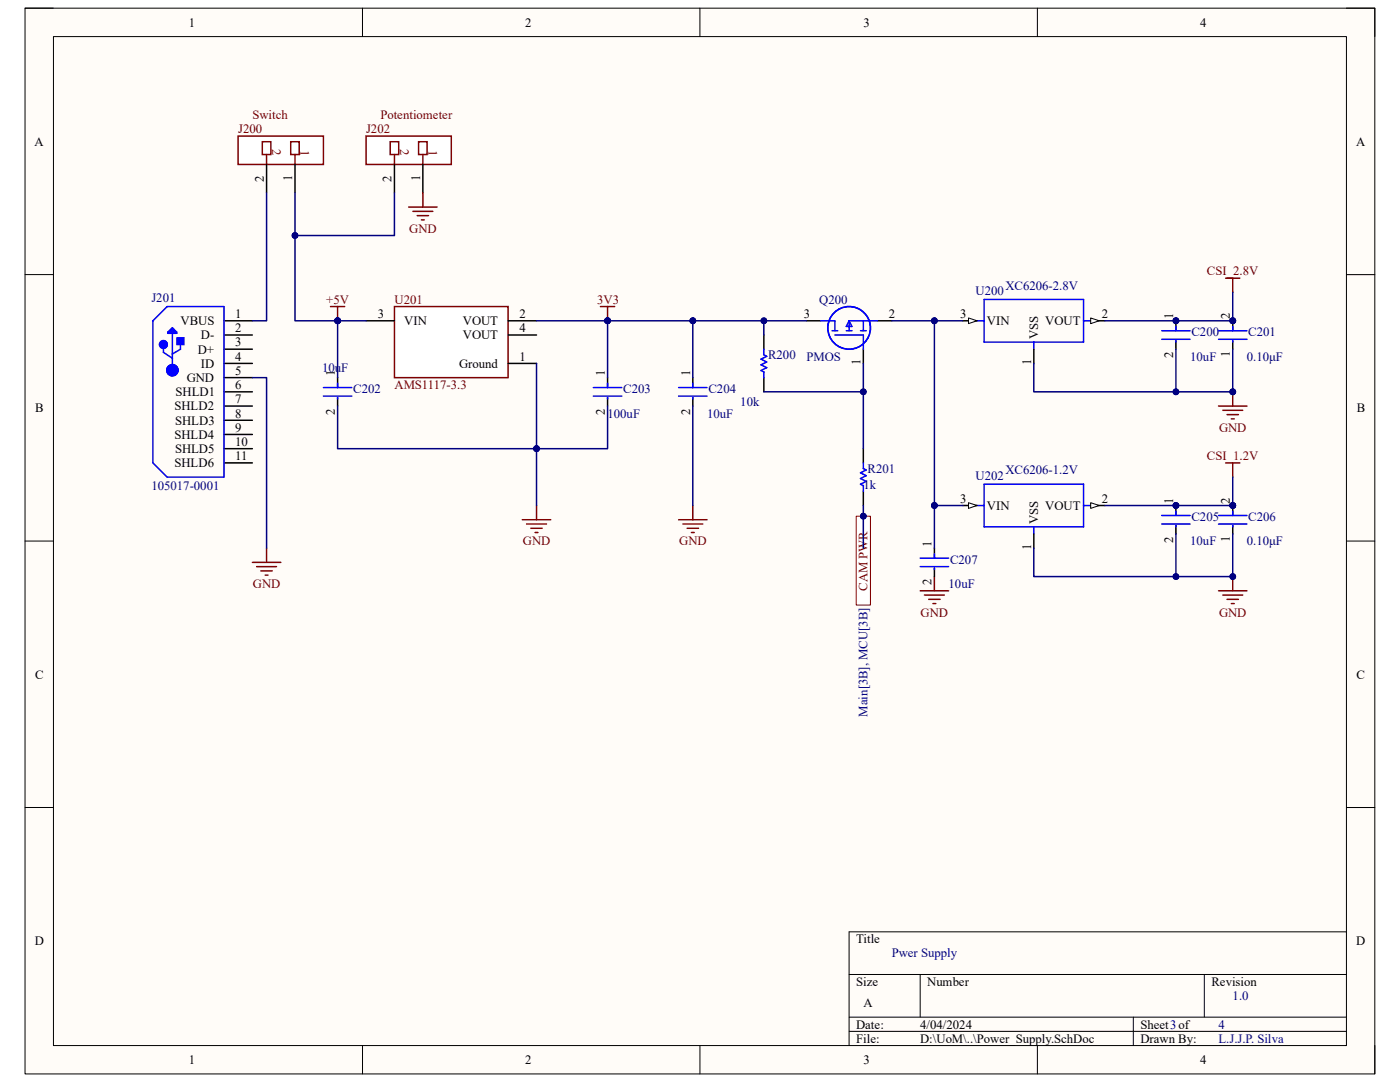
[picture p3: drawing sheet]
<svg xmlns="http://www.w3.org/2000/svg" width="279mm" height="216mm" viewBox="0 0 279 216" stroke-linecap="round" stroke-linejoin="round" font-family="sans-serif">
<path d="M5 1.6h269.4v212.7h-269.4z" fill-rule="evenodd" fill="#fffcf8"/>
<path d="M5 1.6h269.4v212.7h-269.4z" fill="none" stroke="#000" stroke-width=".2"/>
<path d="M10.7 7.3h258v201.3h-258z" fill-rule="evenodd" fill="#fffcf8"/>
<g fill="none" stroke="#000" stroke-width=".2">
<path d="M5 1.6h5.7M10.7 7.3h258v201.3h-258zM72.3 1.6v5.7M139.7 1.6v5.7M207 1.6v5.7M268.7 1.6h5.7v5.7M5 54.8h5.7M268.7 54.8h5.7M5 108h5.7M268.7 108h5.7M5 161.1h5.7M268.7 161.1h5.7"/>
<path d="M169.5 194.4h99.2M183.6 194.4v8.6M240.3 194.4v8.6M268.7 185.9h-99.2v22.7M72.3 208.6v5.7M139.7 208.6v5.7M169.5 203h99.2M169.5 205.8h99.2M207 208.6v5.7M226.2 203v5.6M274.4 208.6v5.7"/>
</g>
<path d="M78.7 61.2h22.7v14.2h-22.7z" fill-rule="evenodd" fill="#fff"/>
<path d="M78.7 61.2h22.7v14.2h-22.7z" fill="none" stroke="#800000" stroke-width=".3"/>
<path d="M73 64h5.7M101.4 64h5.7M101.4 66.8h5.7M101.4 72.5h5.7M192.2 64h2.8" fill="none" stroke="#000" stroke-width=".3"/>
<path d="M196.4 59.8h19.8v8.5h-19.8zM195 64h1.4M206.3 68.3v1.4M216.2 64h1.5" fill="none" stroke="#00f" stroke-width=".3"/>
<path d="M193.3 63.4l1.7 .6-1.7 .6z" fill="#f8fcff"/>
<path d="M193.3 63.4l1.7 .6-1.7 .6z" fill="none" stroke="#000" stroke-width=".2"/>
<path d="M217.7 64h2.8" fill="none" stroke="#000" stroke-width=".3"/>
<path d="M217.7 63.4l1.7 .6-1.7 .6z" fill="#f8fcff"/>
<path d="M217.7 63.4l1.7 .6-1.7 .6z" fill="none" stroke="#000" stroke-width=".2"/>
<path d="M206.3 69.7v2.8M192.2 100.9h2.8" fill="none" stroke="#000" stroke-width=".3"/>
<path d="M196.4 96.6h19.8v8.5h-19.8zM195 100.9h1.4M206.3 105.1v1.4M216.2 100.9h1.5" fill="none" stroke="#00f" stroke-width=".3"/>
<path d="M193.3 100.3l1.7 .6-1.7 .5z" fill="#f8fcff"/>
<path d="M193.3 100.3l1.7 .6-1.7 .5z" fill="none" stroke="#000" stroke-width=".2"/>
<path d="M217.7 100.9h2.8" fill="none" stroke="#000" stroke-width=".3"/>
<path d="M217.7 100.3l1.7 .6-1.7 .5z" fill="#f8fcff"/>
<path d="M217.7 100.3l1.7 .6-1.7 .5z" fill="none" stroke="#000" stroke-width=".2"/>
<path d="M206.3 106.5v2.9" fill="none" stroke="#000" stroke-width=".3"/>
<path d="M66 61.2h2.8M67.4 61.2v2.8" fill="none" stroke="#800000" stroke-width=".3"/>
<circle cx="67.4" cy="64" r=".57" fill="#000080"/>
<circle cx="67.4" cy="64" r=".57" fill="none" stroke="#000080" stroke-width=".2"/>
<path d="M67.4 75.4v1.9M67.4 79.3v1.7" fill="none" stroke="#000" stroke-width=".3"/>
<path d="M64.5 77.3h5.7M64.5 79h5.7M67.4 76.5v.8M67.4 79.3v.3" fill="none" stroke="#00f" stroke-width=".3"/>
<path d="M119.8 61.2h2.9M121.3 61.2v2.8M104.2 103.7h5.7M105.1 104.6h4M105.9 105.4h2.3M106.8 106.3h.6M107.1 100.9v2.8" fill="none" stroke="#800000" stroke-width=".3"/>
<circle cx="121.3" cy="64" r=".57" fill="#000080"/>
<circle cx="121.3" cy="64" r=".57" fill="none" stroke="#000080" stroke-width=".2"/>
<g fill="none" stroke="#000" stroke-width=".3">
<path d="M121.3 75.4v1.9M121.3 79.3v1.7M138.3 75.4v1.9M138.3 79.3v1.7M152.4 66.8v2.9M152.4 75.4v2.8M161 64h2.8M172.3 69.7v2.8M175.1 64h2.9M172.3 89.5v2.9M172.3 98v2.9M186.5 109.4v2"/>
<path d="M186.5 113.3v1.8"/>
</g>
<g fill="none" stroke="#00f" stroke-width=".3">
<path d="M118.4 77.3h5.7M118.4 79h5.7M121.3 76.5v.8M121.3 79.3v.3M135.4 77.3h5.7M135.4 79h5.7M138.3 76.5v.8M138.3 79.3v.3M152.4 69.7v1.1l.6 .3-1.1 .6 1.1 .5-1.1 .6 1.1 .6-1.1 .5 .5 .3v1.2M163.8 64h2.8v2M166.1 66h1.1M166.6 66.8h5.7v2.9"/>
<path d="M168.9 66h1.1M169.5 64h5.6M169.5 64v2M169.5 64l.5 1.1h-1.1zM171.7 66h1.2M172.3 64v2M172.3 92.4v1.1l.6 .3-1.2 .6 1.2 .5-1.2 .6 1.2 .5-1.2 .6 .6 .3v1.1M183.6 111.4h5.7M183.6 113.1h5.7M186.5 110.5v.9M186.5 113.3v.3"/>
<circle cx="169.5" cy="65.4" r="4.3"/>
</g>
<path d="M135.4 103.7h5.7M136.3 104.6h4M137.1 105.4h2.3M138 106.3h.6M138.3 100.9v2.8M183.6 117.9h5.7M184.5 118.7h4M185.3 119.6h2.3M186.5 115.1v2.8M186.2 120.4h.6" fill="none" stroke="#800000" stroke-width=".3"/>
<circle cx="246" cy="64" r=".57" fill="#000080"/>
<circle cx="246" cy="64" r=".57" fill="none" stroke="#000080" stroke-width=".2"/>
<path d="M246 64v2" fill="none" stroke="#000" stroke-width=".3"/>
<circle cx="246" cy="64" r=".57" fill="#000080"/>
<circle cx="246" cy="64" r=".57" fill="none" stroke="#000080" stroke-width=".2"/>
<path d="M246 68v1.7" fill="none" stroke="#000" stroke-width=".3"/>
<path d="M243.2 66h5.7M243.2 67.7h5.7M246 65.1v.9M246 68v.3" fill="none" stroke="#00f" stroke-width=".3"/>
<circle cx="246" cy="100.9" r=".57" fill="#000080"/>
<circle cx="246" cy="100.9" r=".57" fill="none" stroke="#000080" stroke-width=".2"/>
<path d="M246 100.9v2" fill="none" stroke="#000" stroke-width=".3"/>
<circle cx="246" cy="100.9" r=".57" fill="#000080"/>
<circle cx="246" cy="100.9" r=".57" fill="none" stroke="#000080" stroke-width=".2"/>
<path d="M246 104.8v1.7" fill="none" stroke="#000" stroke-width=".3"/>
<path d="M243.2 102.9h5.7M243.2 104.6h5.7M246 102v.9M246 104.8v.3" fill="none" stroke="#00f" stroke-width=".3"/>
<circle cx="234.7" cy="64" r=".57" fill="#000080"/>
<circle cx="234.7" cy="64" r=".57" fill="none" stroke="#000080" stroke-width=".2"/>
<path d="M234.7 64v2" fill="none" stroke="#000" stroke-width=".3"/>
<circle cx="234.7" cy="64" r=".57" fill="#000080"/>
<circle cx="234.7" cy="64" r=".57" fill="none" stroke="#000080" stroke-width=".2"/>
<path d="M234.7 68v1.7" fill="none" stroke="#000" stroke-width=".3"/>
<path d="M231.8 66h5.7M231.8 67.7h5.7M234.7 65.1v.9M234.7 68v.3" fill="none" stroke="#00f" stroke-width=".3"/>
<path d="M246 78.2v2.8M243.2 81h5.7M244 81.9h4M244.9 82.7h2.3M245.7 83.6h.6" fill="none" stroke="#800000" stroke-width=".3"/>
<circle cx="246" cy="78.2" r=".57" fill="#000080"/>
<circle cx="246" cy="78.2" r=".57" fill="none" stroke="#000080" stroke-width=".2"/>
<path d="M243.2 117.9h5.7M244 118.7h4M244.9 119.6h2.3M246 115.1v2.8M245.7 120.4h.6" fill="none" stroke="#800000" stroke-width=".3"/>
<circle cx="246" cy="115" r=".57" fill="#000080"/>
<circle cx="246" cy="115" r=".57" fill="none" stroke="#000080" stroke-width=".2"/>
<path d="M244.6 55.5h2.8M246 55.5v2.8M244.6 92.4h2.8M246 92.4v2.8" fill="none" stroke="#800000" stroke-width=".3"/>
<path d="M170.9 103h2.8v17.7h-2.8z" fill-rule="evenodd" fill="#fff"/>
<path d="M170.9 103h2.8v17.7h-2.8z" fill="none" stroke="#800000" stroke-width=".2"/>
<circle cx="172.3" cy="103" r=".57" fill="#000080"/>
<circle cx="172.3" cy="103" r=".57" fill="none" stroke="#000080" stroke-width=".2"/>
<path d="M44.7 64h5.7M44.7 66.8h5.7M44.7 69.7h5.7M44.7 72.5h5.7M44.7 75.4h5.7M44.7 78.2h5.7M44.7 81h5.7M44.7 83.9h5.7M44.7 86.7h5.7" fill="none" stroke="#000" stroke-width=".3"/>
<path d="M32.6 69.2v1.1l1.8 1.2M33.5 66.3l.9-.9 .9 .9v.2h-1.8zM33.5 66.3h1.6M34.4 66.5v7.4M34.4 65.6l-.5 .5h.9l-.4-.3M36 68.3v1.4l-1.6 .9M44.7 61.2h-11.3l-2.9 2.8v28.4l2.9 2.8" fill="none" stroke="#00f" stroke-width=".3"/>
<path d="M35.3 67.4h1.4v1.3h-1.4z" fill-rule="evenodd" fill="#00f"/>
<path d="M35.3 67.4h1.4v1.3h-1.4zM44.7 61.2v34h-11.3" fill="none" stroke="#00f" stroke-width=".3"/>
<g fill="none" stroke="#00f" stroke-width="1.4">
<circle cx="32.6" cy="68.7" r=".23"/>
<circle cx="34.4" cy="73.9" r=".57"/>
</g>
<path d="M44.7 92.4h5.7M44.7 89.5h5.7" fill="none" stroke="#000" stroke-width=".3"/>
<path d="M50.4 112.2h5.6M51.2 113.1h4M52.1 113.9h2.2M52.9 114.8h.6M53.2 109.4v2.8" fill="none" stroke="#800000" stroke-width=".3"/>
<circle cx="234.7" cy="100.9" r=".57" fill="#000080"/>
<circle cx="234.7" cy="100.9" r=".57" fill="none" stroke="#000080" stroke-width=".2"/>
<path d="M234.7 100.9v2" fill="none" stroke="#000" stroke-width=".3"/>
<circle cx="234.7" cy="100.9" r=".57" fill="#000080"/>
<circle cx="234.7" cy="100.9" r=".57" fill="none" stroke="#000080" stroke-width=".2"/>
<path d="M234.7 104.8v1.7" fill="none" stroke="#000" stroke-width=".3"/>
<path d="M231.8 102.9h5.7M231.8 104.6h5.7M234.7 102v.9M234.7 104.8v.3" fill="none" stroke="#00f" stroke-width=".3"/>
<path d="M47.5 27.1h17v5.7h-17z" fill-rule="evenodd" fill="#fff"/>
<path d="M47.5 27.1h17v5.7h-17z" fill="none" stroke="#800000" stroke-width=".3"/>
<path d="M58 28.3h1.7v2.5h-1.7z" fill-rule="evenodd" fill="#fff"/>
<path d="M58 28.3h1.7v2.5h-1.7zM58.9 30.8v2" fill="none" stroke="#800000" stroke-width=".3"/>
<path d="M52.3 28.3h1.7v2.5h-1.7z" fill-rule="evenodd" fill="#fff"/>
<path d="M52.3 28.3h1.7v2.5h-1.7zM53.2 30.8v2" fill="none" stroke="#800000" stroke-width=".3"/>
<path d="M53.2 32.8v5.7M58.9 32.8v5.7" fill="none" stroke="#000" stroke-width=".3"/>
<path d="M67.4 64h5.6" fill="none" stroke="#000080" stroke-width=".3"/>
<circle cx="67.4" cy="64" r=".57" fill="#000080"/>
<circle cx="67.4" cy="64" r=".57" fill="none" stroke="#000080" stroke-width=".2"/>
<path d="M67.4 64v11.4" fill="none" stroke="#000080" stroke-width=".3"/>
<circle cx="67.4" cy="64" r=".57" fill="#000080"/>
<circle cx="67.4" cy="64" r=".57" fill="none" stroke="#000080" stroke-width=".2"/>
<path d="M107.1 64h14.2" fill="none" stroke="#000080" stroke-width=".3"/>
<circle cx="121.3" cy="64" r=".57" fill="#000080"/>
<circle cx="121.3" cy="64" r=".57" fill="none" stroke="#000080" stroke-width=".2"/>
<path d="M67.4 81v8.5h39.7" fill="none" stroke="#000080" stroke-width=".3"/>
<circle cx="107.1" cy="89.5" r=".57" fill="#000080"/>
<circle cx="107.1" cy="89.5" r=".57" fill="none" stroke="#000080" stroke-width=".2"/>
<path d="M121.3 81v8.5h-14.2" fill="none" stroke="#000080" stroke-width=".3"/>
<circle cx="107.1" cy="89.5" r=".57" fill="#000080"/>
<circle cx="107.1" cy="89.5" r=".57" fill="none" stroke="#000080" stroke-width=".2"/>
<path d="M121.3 64v11.4" fill="none" stroke="#000080" stroke-width=".3"/>
<circle cx="121.3" cy="64" r=".57" fill="#000080"/>
<circle cx="121.3" cy="64" r=".57" fill="none" stroke="#000080" stroke-width=".2"/>
<path d="M138.3 64h14.1v2.8" fill="none" stroke="#000080" stroke-width=".3"/>
<circle cx="138.3" cy="64" r=".57" fill="#000080"/>
<circle cx="138.3" cy="64" r=".57" fill="none" stroke="#000080" stroke-width=".2"/>
<circle cx="152.4" cy="64" r=".57" fill="#000080"/>
<circle cx="152.4" cy="64" r=".57" fill="none" stroke="#000080" stroke-width=".2"/>
<path d="M152.4 64h8.6" fill="none" stroke="#000080" stroke-width=".3"/>
<circle cx="152.4" cy="64" r=".57" fill="#000080"/>
<circle cx="152.4" cy="64" r=".57" fill="none" stroke="#000080" stroke-width=".2"/>
<path d="M121.3 64h17" fill="none" stroke="#000080" stroke-width=".3"/>
<circle cx="121.3" cy="64" r=".57" fill="#000080"/>
<circle cx="121.3" cy="64" r=".57" fill="none" stroke="#000080" stroke-width=".2"/>
<circle cx="138.3" cy="64" r=".57" fill="#000080"/>
<circle cx="138.3" cy="64" r=".57" fill="none" stroke="#000080" stroke-width=".2"/>
<path d="M138.3 64v11.4" fill="none" stroke="#000080" stroke-width=".3"/>
<circle cx="138.3" cy="64" r=".57" fill="#000080"/>
<circle cx="138.3" cy="64" r=".57" fill="none" stroke="#000080" stroke-width=".2"/>
<path d="M172.3 72.5v5.7h-19.9M138.3 81v19.9" fill="none" stroke="#000080" stroke-width=".3"/>
<circle cx="172.3" cy="78.2" r=".57" fill="#000080"/>
<circle cx="172.3" cy="78.2" r=".57" fill="none" stroke="#000080" stroke-width=".2"/>
<path d="M172.3 78.2v11.3" fill="none" stroke="#000080" stroke-width=".3"/>
<circle cx="172.3" cy="78.2" r=".57" fill="#000080"/>
<circle cx="172.3" cy="78.2" r=".57" fill="none" stroke="#000080" stroke-width=".2"/>
<path d="M172.3 100.9v8.5" fill="none" stroke="#000080" stroke-width=".3"/>
<circle cx="172.3" cy="103" r=".57" fill="#000080"/>
<circle cx="172.3" cy="103" r=".57" fill="none" stroke="#000080" stroke-width=".2"/>
<path d="M178 64h8.5" fill="none" stroke="#000080" stroke-width=".3"/>
<circle cx="186.5" cy="64" r=".57" fill="#000080"/>
<circle cx="186.5" cy="64" r=".57" fill="none" stroke="#000080" stroke-width=".2"/>
<path d="M220.5 64h25.5" fill="none" stroke="#000080" stroke-width=".3"/>
<circle cx="234.7" cy="64" r=".57" fill="#000080"/>
<circle cx="234.7" cy="64" r=".57" fill="none" stroke="#000080" stroke-width=".2"/>
<circle cx="246" cy="64" r=".57" fill="#000080"/>
<circle cx="246" cy="64" r=".57" fill="none" stroke="#000080" stroke-width=".2"/>
<path d="M246 69.7v8.5" fill="none" stroke="#000080" stroke-width=".3"/>
<circle cx="246" cy="78.2" r=".57" fill="#000080"/>
<circle cx="246" cy="78.2" r=".57" fill="none" stroke="#000080" stroke-width=".2"/>
<path d="M234.7 69.7v8.5" fill="none" stroke="#000080" stroke-width=".3"/>
<circle cx="234.7" cy="78.2" r=".57" fill="#000080"/>
<circle cx="234.7" cy="78.2" r=".57" fill="none" stroke="#000080" stroke-width=".2"/>
<path d="M220.5 100.9h25.5" fill="none" stroke="#000080" stroke-width=".3"/>
<circle cx="234.7" cy="100.9" r=".57" fill="#000080"/>
<circle cx="234.7" cy="100.9" r=".57" fill="none" stroke="#000080" stroke-width=".2"/>
<circle cx="246" cy="100.9" r=".57" fill="#000080"/>
<circle cx="246" cy="100.9" r=".57" fill="none" stroke="#000080" stroke-width=".2"/>
<path d="M234.7 106.5v8.6" fill="none" stroke="#000080" stroke-width=".3"/>
<circle cx="234.7" cy="115" r=".57" fill="#000080"/>
<circle cx="234.7" cy="115" r=".57" fill="none" stroke="#000080" stroke-width=".2"/>
<path d="M186.5 64v36.9" fill="none" stroke="#000080" stroke-width=".3"/>
<circle cx="186.5" cy="64" r=".57" fill="#000080"/>
<circle cx="186.5" cy="64" r=".57" fill="none" stroke="#000080" stroke-width=".2"/>
<circle cx="186.5" cy="100.9" r=".57" fill="#000080"/>
<circle cx="186.5" cy="100.9" r=".57" fill="none" stroke="#000080" stroke-width=".2"/>
<path d="M186.5 100.9v8.5" fill="none" stroke="#000080" stroke-width=".3"/>
<circle cx="186.5" cy="100.9" r=".57" fill="#000080"/>
<circle cx="186.5" cy="100.9" r=".57" fill="none" stroke="#000080" stroke-width=".2"/>
<path d="M186.5 64h5.7" fill="none" stroke="#000080" stroke-width=".3"/>
<circle cx="186.5" cy="64" r=".57" fill="#000080"/>
<circle cx="186.5" cy="64" r=".57" fill="none" stroke="#000080" stroke-width=".2"/>
<path d="M186.5 100.9h5.7" fill="none" stroke="#000080" stroke-width=".3"/>
<circle cx="186.5" cy="100.9" r=".57" fill="#000080"/>
<circle cx="186.5" cy="100.9" r=".57" fill="none" stroke="#000080" stroke-width=".2"/>
<path d="M246 58.3v5.7" fill="none" stroke="#000080" stroke-width=".3"/>
<circle cx="246" cy="64" r=".57" fill="#000080"/>
<circle cx="246" cy="64" r=".57" fill="none" stroke="#000080" stroke-width=".2"/>
<path d="M246 95.2v5.7" fill="none" stroke="#000080" stroke-width=".3"/>
<circle cx="246" cy="100.9" r=".57" fill="#000080"/>
<circle cx="246" cy="100.9" r=".57" fill="none" stroke="#000080" stroke-width=".2"/>
<path d="M53.2 38.5v25.5h-2.8M58.9 38.5v25.5h8.5M50.4 75.4h2.8v34" fill="none" stroke="#000080" stroke-width=".3"/>
<circle cx="67.4" cy="64" r=".57" fill="#000080"/>
<circle cx="67.4" cy="64" r=".57" fill="none" stroke="#000080" stroke-width=".2"/>
<circle cx="58.9" cy="47" r=".57" fill="#000080"/>
<circle cx="58.9" cy="47" r=".57" fill="none" stroke="#000080" stroke-width=".2"/>
<path d="M206.3 72.5v5.7h39.7" fill="none" stroke="#000080" stroke-width=".3"/>
<circle cx="234.7" cy="78.2" r=".57" fill="#000080"/>
<circle cx="234.7" cy="78.2" r=".57" fill="none" stroke="#000080" stroke-width=".2"/>
<circle cx="246" cy="78.2" r=".57" fill="#000080"/>
<circle cx="246" cy="78.2" r=".57" fill="none" stroke="#000080" stroke-width=".2"/>
<path d="M107.1 72.5v28.4" fill="none" stroke="#000080" stroke-width=".3"/>
<circle cx="107.1" cy="89.5" r=".57" fill="#000080"/>
<circle cx="107.1" cy="89.5" r=".57" fill="none" stroke="#000080" stroke-width=".2"/>
<path d="M246 106.5v8.6h-39.7v-5.7" fill="none" stroke="#000080" stroke-width=".3"/>
<circle cx="234.7" cy="115" r=".57" fill="#000080"/>
<circle cx="234.7" cy="115" r=".57" fill="none" stroke="#000080" stroke-width=".2"/>
<circle cx="246" cy="115" r=".57" fill="#000080"/>
<circle cx="246" cy="115" r=".57" fill="none" stroke="#000080" stroke-width=".2"/>
<path d="M73.1 27.1h17v5.7h-17z" fill-rule="evenodd" fill="#fff"/>
<path d="M73.1 27.1h17v5.7h-17z" fill="none" stroke="#800000" stroke-width=".3"/>
<path d="M83.5 28.3h1.7v2.5h-1.7z" fill-rule="evenodd" fill="#fff"/>
<path d="M83.5 28.3h1.7v2.5h-1.7zM84.4 30.8v2" fill="none" stroke="#800000" stroke-width=".3"/>
<path d="M77.9 28.3h1.7v2.5h-1.7z" fill-rule="evenodd" fill="#fff"/>
<path d="M77.9 28.3h1.7v2.5h-1.7zM78.7 30.8v2" fill="none" stroke="#800000" stroke-width=".3"/>
<path d="M78.7 32.8v5.7M84.4 32.8v5.7" fill="none" stroke="#000" stroke-width=".3"/>
<path d="M78.7 38.5v8.5h-19.8" fill="none" stroke="#000080" stroke-width=".3"/>
<circle cx="58.9" cy="47" r=".57" fill="#000080"/>
<circle cx="58.9" cy="47" r=".57" fill="none" stroke="#000080" stroke-width=".2"/>
<path d="M84.4 38.5v2.8M81.6 41.3h5.6M82.4 42.2h4M83.3 43h2.2M84.1 43.9h.6" fill="none" stroke="#800000" stroke-width=".3"/>
<g font-size="2.5">
<text x="37.7" y="5.3">1</text>
<text x="104.8" y="5.3">2</text>
<text x="172.3" y="5.3">3</text>
<text x="239.5" y="5.3">4</text>
<text x="6.9" y="29.1">A</text>
<text x="270.6" y="29.1">A</text>
<text x="52.7" y="36.2" transform="rotate(-90 52.7 36.2)">2</text>
<text x="58.3" y="36.1" transform="rotate(-90 58.3 36.1)">1</text>
<text x="78.1" y="36.2" transform="rotate(-90 78.1 36.2)">2</text>
<text x="83.8" y="36.1" transform="rotate(-90 83.8 36.1)">1</text>
<text x="36" y="64.9">VBUS</text>
<text x="46.9" y="63.5">1</text>
<text x="75.4" y="63.5">3</text>
<text x="80.7" y="64.9">VIN</text>
<text x="92.4" y="64.9">VOUT</text>
<text x="103.7" y="63.5">2</text>
<text x="160.4" y="63.5">3</text>
<text x="177.4" y="63.5">2</text>
<text x="191.6" y="63.5">3</text>
<text x="197" y="64.9">VIN</text>
<text x="208.6" y="64.9">VOUT</text>
<text x="219.9" y="63.5">2</text>
<text x="234.1" y="63.7" transform="rotate(-90 234.1 63.7)">1</text>
<text x="245.4" y="63.7" transform="rotate(-90 245.4 63.7)">2</text>
<text x="39.5" y="70.6">D+</text>
<text x="40.1" y="67.7">D-</text>
<text x="46.9" y="66.3">2</text>
<text x="46.9" y="69.1">3</text>
<text x="46.9" y="72">4</text>
<text x="92.4" y="67.7">VOUT</text>
<text x="103.7" y="66.3">4</text>
<text x="103.7" y="72">1</text>
<text x="207.2" y="67.7" transform="rotate(-90 207.2 67.7)">VSS</text>
<text x="234.1" y="71.4" transform="rotate(-90 234.1 71.4)">2</text>
<text x="245.4" y="71.2" transform="rotate(-90 245.4 71.2)">1</text>
<text x="37.3" y="76.2">GND</text>
<text x="40.1" y="73.4">ID</text>
<text x="46.9" y="74.8">5</text>
<text x="46.9" y="77.6">6</text>
<text x="66.8" y="75.1" transform="rotate(-90 66.8 75.1)">1</text>
<text x="91.6" y="73.4">Ground</text>
<text x="120.7" y="75.1" transform="rotate(-90 120.7 75.1)">1</text>
<text x="137.7" y="75.1" transform="rotate(-90 137.7 75.1)">1</text>
<text x="171.7" y="72.9" transform="rotate(-90 171.7 72.9)">1</text>
<text x="205.8" y="72.9" transform="rotate(-90 205.8 72.9)">1</text>
<text x="7" y="82.3">B</text>
<text x="34.8" y="81.9">SHLD2</text>
<text x="35.1" y="79">SHLD1</text>
<text x="46.9" y="80.5">7</text>
<text x="46.9" y="83.3">8</text>
<text x="66.8" y="82.8" transform="rotate(-90 66.8 82.8)">2</text>
<text x="120.7" y="82.8" transform="rotate(-90 120.7 82.8)">2</text>
<text x="137.7" y="82.8" transform="rotate(-90 137.7 82.8)">2</text>
<text x="270.8" y="82.3">B</text>
<text x="34.8" y="87.5">SHLD4</text>
<text x="35" y="84.7">SHLD3</text>
<text x="46.9" y="86.1">9</text>
<text x="46.9" y="89">10</text>
<text x="34.8" y="93.2">SHLD6</text>
<text x="34.9" y="90.4">SHLD5</text>
<text x="46.9" y="91.8">11</text>
<text x="191.6" y="100.3">3</text>
<text x="197" y="101.7">VIN</text>
<text x="208.6" y="101.7">VOUT</text>
<text x="219.9" y="100.3">2</text>
<text x="234.1" y="100.6" transform="rotate(-90 234.1 100.6)">1</text>
<text x="245.4" y="100.6" transform="rotate(-90 245.4 100.6)">2</text>
<text x="207.2" y="104.6" transform="rotate(-90 207.2 104.6)">VSS</text>
<text x="185.9" y="109.1" transform="rotate(-90 185.9 109.1)">1</text>
<text x="205.8" y="109.8" transform="rotate(-90 205.8 109.8)">1</text>
<text x="234.1" y="108.3" transform="rotate(-90 234.1 108.3)">2</text>
<text x="245.4" y="108.1" transform="rotate(-90 245.4 108.1)">1</text>
<text x="185.9" y="116.8" transform="rotate(-90 185.9 116.8)">2</text>
<text x="7" y="135.4">C</text>
<text x="270.7" y="135.4">C</text>
<text x="6.9" y="188.6">D</text>
<text x="170.9" y="188.2">Title</text>
<text x="270.7" y="188.6">D</text>
<text x="170.9" y="196.7">Size</text>
<text x="185" y="196.7">Number</text>
<text x="241.8" y="196.7">Revision</text>
<text x="172.3" y="201">A</text>
<text x="170.9" y="205.2">Date:</text>
<text x="170.9" y="208.1">File:</text>
<text x="183.6" y="205.2">4/04/2024</text>
<text x="183.7" y="208.1">D:\UoM\..\Power_Supply.SchDoc</text>
<text x="227.6" y="205.2">Sheet3of</text>
<text x="227.6" y="208.1">Drawn By:</text>
<text x="37.7" y="212.3">1</text>
<text x="104.8" y="212.3">2</text>
<text x="172.3" y="212.3">3</text>
<text x="239.5" y="212.3">4</text>
</g>
<g font-size="2.5" fill="#800000">
<text x="50.4" y="23.7">Switch</text>
<text x="75.9" y="23.7">Potentiometer</text>
<text x="47.5" y="26.6">J200</text>
<text x="54.3" y="29.7" transform="rotate(90 54.3 29.7)">2</text>
<text x="60" y="29.8" transform="rotate(90 60 29.8)">1</text>
<text x="73.1" y="26.6">J202</text>
<text x="79.8" y="29.7" transform="rotate(90 79.8 29.7)">2</text>
<text x="85.5" y="29.8" transform="rotate(90 85.5 29.8)">1</text>
<text x="81.7" y="46.4">GND</text>
<text x="240.9" y="54.9">CSI_2.8V</text>
<text x="65.1" y="60.6">+5V</text>
<text x="78.7" y="60.6">U201</text>
<text x="119.2" y="60.6">3V3</text>
<text x="78.7" y="77.6">AMS1117-3.3</text>
<text x="243.3" y="86.1">GND</text>
<text x="240.9" y="91.8">CSI_1.2V</text>
<text x="104.4" y="108.8">GND</text>
<text x="135.6" y="108.8">GND</text>
<text x="50.5" y="117.3">GND</text>
<text x="173.1" y="117.9" transform="rotate(-90 173.1 117.9)">CAM PWR</text>
<text x="183.7" y="123">GND</text>
<text x="243.3" y="123">GND</text>
</g>
<g font-size="2.5" fill="#000080">
<text x="194.7" y="58.9">U200</text>
<text x="200.7" y="57.8">XC6206-2.8V</text>
<text x="30.2" y="60.3">J201</text>
<text x="163.5" y="60.6">Q200</text>
<text x="153.3" y="71.7">R200</text>
<text x="161" y="72">PMOS</text>
<text x="237.5" y="72">10uF</text>
<text x="237.8" y="67.1">C200</text>
<text x="248.8" y="72">0.10μF</text>
<text x="249.1" y="67.1">C201</text>
<text x="64.3" y="74.3">10uF</text>
<text x="70.5" y="78.5">C202</text>
<text x="121.2" y="83.3">100uF</text>
<text x="124.4" y="78.5">C203</text>
<text x="141.1" y="83.3">10uF</text>
<text x="141.4" y="78.5">C204</text>
<text x="147.7" y="81">10k</text>
<text x="173.1" y="94.4">R201</text>
<text x="194.7" y="95.8">U202</text>
<text x="200.7" y="94.7">XC6206-1.2V</text>
<text x="30.2" y="97.8">105017-0001</text>
<text x="172.3" y="97.5">1k</text>
<text x="237.8" y="104">C205</text>
<text x="249.1" y="104">C206</text>
<text x="189.6" y="112.5">C207</text>
<text x="237.5" y="108.8">10uF</text>
<text x="248.8" y="108.8">0.10μF</text>
<text x="189.3" y="117.3">10uF</text>
<text x="173.1" y="143" transform="rotate(-90 173.1 143)">Main[3B], MCU[3B]</text>
<text x="178" y="191.1">Pwer Supply</text>
<text x="246" y="199.6">1.0</text>
<text x="243.2" y="208.1">L.J.J.P. Silva</text>
<text x="243.2" y="205.2">4</text>
</g>
</svg>
